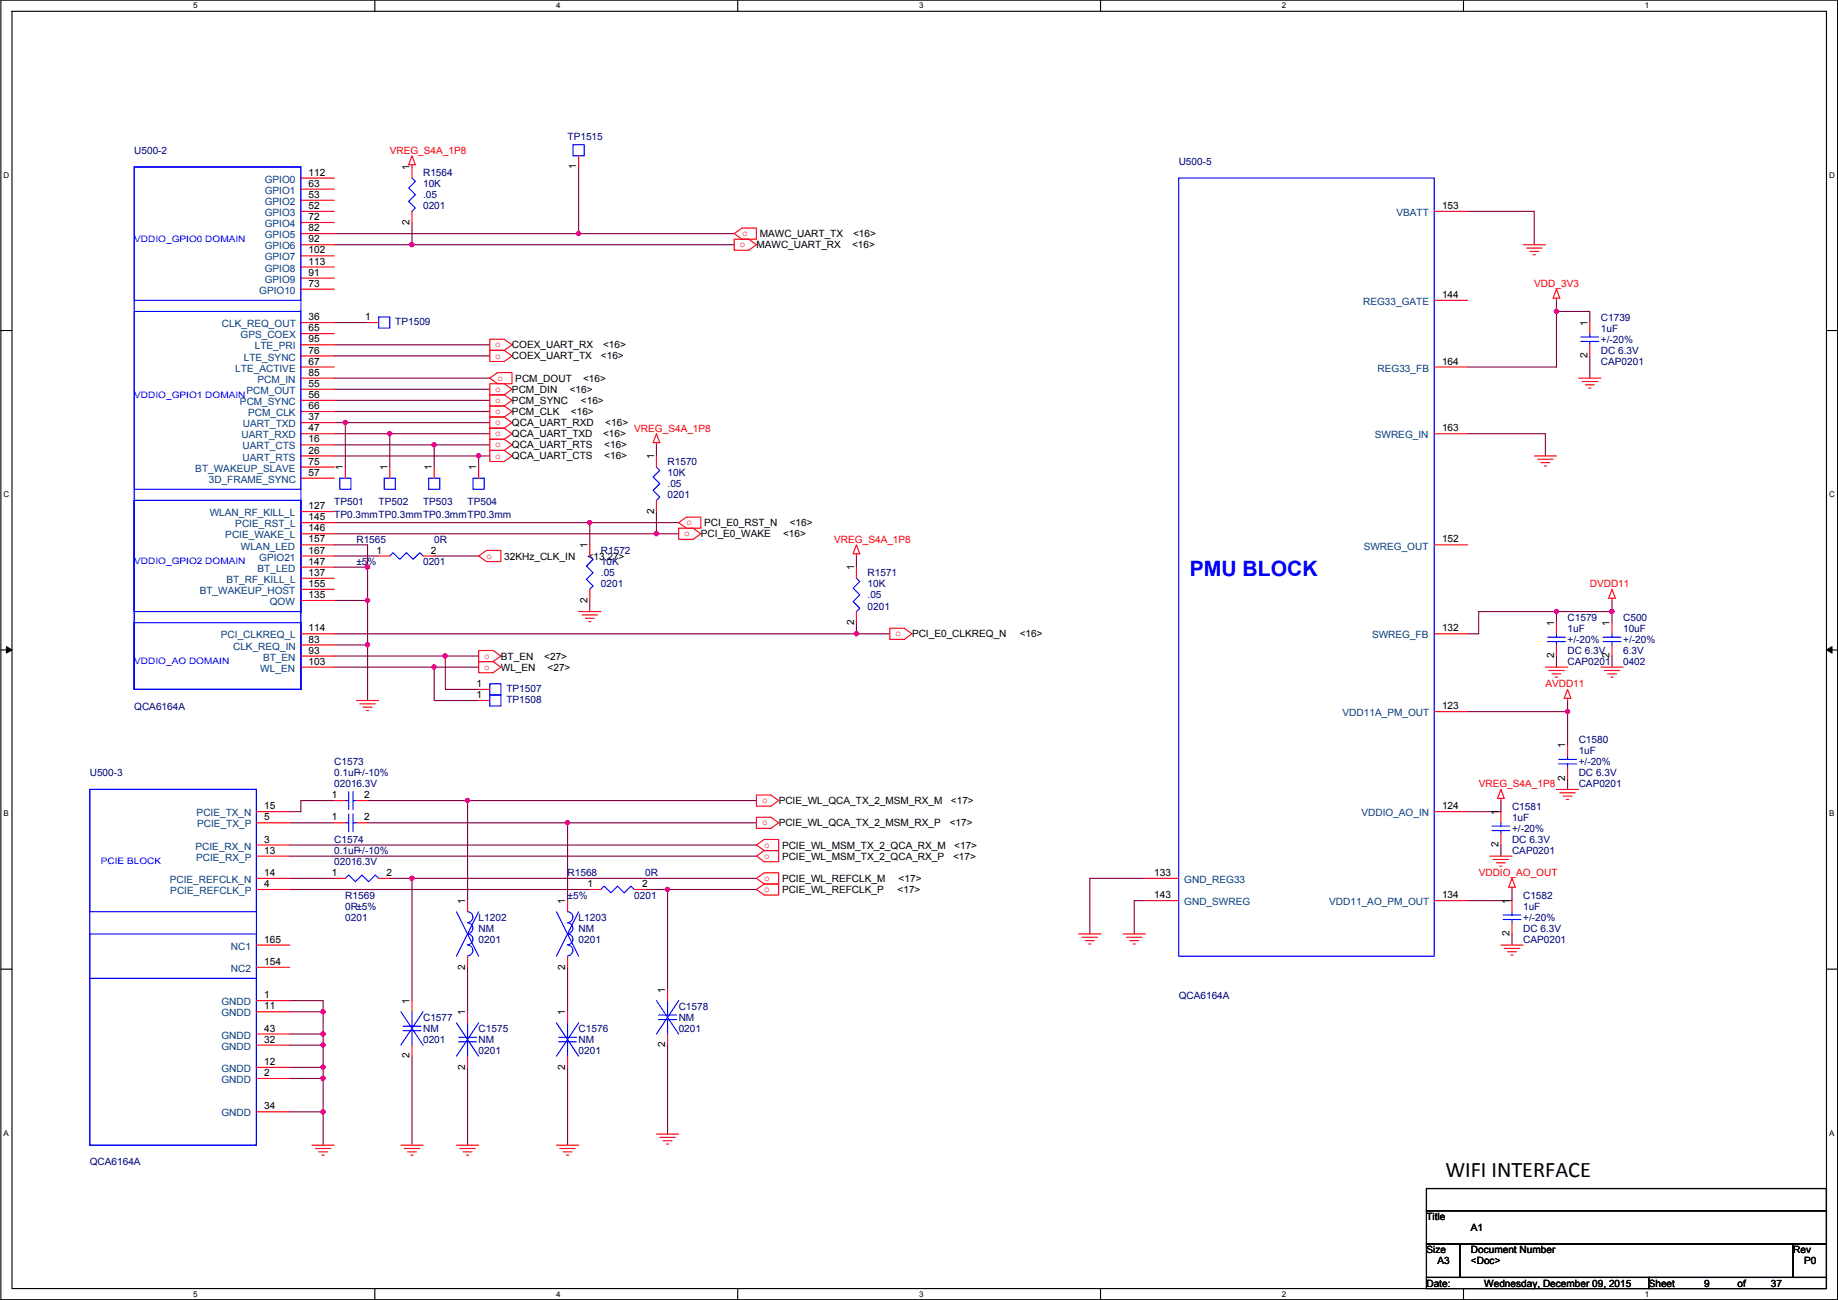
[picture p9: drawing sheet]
<svg xmlns="http://www.w3.org/2000/svg" width="420mm" height="297mm" viewBox="0 0 420 297" stroke-linecap="round" stroke-linejoin="round" font-family="sans-serif">
<path d="M.2 0h419.9v297h-419.9zM2.7 2.6h414.8v291.8h-414.8z" fill="none" stroke="#000" stroke-width=".25"/>
<g fill="#fff">
<path d="M44.2 .3h1v2h-1z"/>
<path d="M44.2 294.7h1v2h-1z"/>
</g>
<path d="M85.7 0v2.6M85.7 294.4v2.6" fill="none" stroke="#000" stroke-width=".25"/>
<g fill="#fff">
<path d="M127.1 .3h1v2h-1z"/>
<path d="M127.1 294.7h1v2h-1z"/>
</g>
<path d="M168.6 0v2.6M168.6 294.4v2.6" fill="none" stroke="#000" stroke-width=".25"/>
<g fill="#fff">
<path d="M210.1 .3h1v2h-1z"/>
<path d="M210.1 294.7h1v2h-1z"/>
</g>
<path d="M251.6 0v2.6M251.6 294.4v2.6" fill="none" stroke="#000" stroke-width=".25"/>
<g fill="#fff">
<path d="M293 .3h1v2h-1z"/>
<path d="M293 294.7h1v2h-1z"/>
</g>
<path d="M334.5 0v2.6M334.5 294.4v2.6" fill="none" stroke="#000" stroke-width=".25"/>
<g fill="#fff">
<path d="M376 .3h1v2h-1z"/>
<path d="M376 294.7h1v2h-1z"/>
<path d="M.8 39h1.3v2h-1.3z"/>
<path d="M418.2 39h1.2v2h-1.2z"/>
<path d="M.8 112h1.3v2h-1.3z"/>
<path d="M418.2 112h1.2v2h-1.2z"/>
</g>
<path d="M.2 75.5h2.5M417.5 75.5h2.6" fill="none" stroke="#000" stroke-width=".25"/>
<g fill="#fff">
<path d="M.8 185h1.2v1.9h-1.2z"/>
<path d="M418.2 185h1.1v1.9h-1.1z"/>
</g>
<path d="M.2 148.5h2.5M417.5 148.5h2.6" fill="none" stroke="#000" stroke-width=".25"/>
<path d="M1.5 147.7l1.2 .8-1.2 .7zM417.5 148.5l1.3-.8v1.5z" fill="#000"/>
<path d="M1.5 147.7l1.2 .8-1.2 .7zM417.5 148.5l1.3-.8v1.5z" fill="none" stroke="#000" stroke-width=".23"/>
<g fill="#fff">
<path d="M.8 257.9h1.2v2h-1.2z"/>
<path d="M418.2 257.9h1.1v2h-1.1z"/>
</g>
<path d="M.2 221.4h2.5M417.5 221.4h2.6" fill="none" stroke="#000" stroke-width=".25"/>
<path d="M94.2 50.8v5.1h-17.8M76.4 78.8h35.6M76.4 81.3h35.6M76.4 86.4h35.6M76.4 88.9h35.6M76.4 91.5h35.6M76.4 94h35.6M76.4 96.6h2.5M76.4 99.1h12.7M76.4 101.6h22.9M76.4 104.2h33" fill="none" stroke="#800040" stroke-width=".25"/>
<circle cx="109.4" cy="104.2" r=".49" fill="#f0f"/>
<circle cx="109.4" cy="104.2" r=".49" fill="none" stroke="#f0f" stroke-width=".25"/>
<path d="M76.4 119.4h58.4" fill="none" stroke="#800040" stroke-width=".25"/>
<circle cx="134.8" cy="119.4" r=".49" fill="#f0f"/>
<circle cx="134.8" cy="119.4" r=".49" fill="none" stroke="#f0f" stroke-width=".25"/>
<path d="M76.4 122h73.7" fill="none" stroke="#800040" stroke-width=".25"/>
<circle cx="150" cy="121.9" r=".49" fill="#f0f"/>
<circle cx="150" cy="121.9" r=".49" fill="none" stroke="#f0f" stroke-width=".25"/>
<path d="M76.4 127h10.2M76.4 124.5h7.6v5.1M76.4 129.6h7.6M84 129.6v7.6M99.3 127h10.1M76.4 152.4h22.9" fill="none" stroke="#800040" stroke-width=".25"/>
<circle cx="84" cy="137.2" r=".49" fill="#f0f"/>
<circle cx="84" cy="137.2" r=".49" fill="none" stroke="#f0f" stroke-width=".25"/>
<circle cx="84" cy="129.6" r=".49" fill="#f0f"/>
<circle cx="84" cy="129.6" r=".49" fill="none" stroke="#f0f" stroke-width=".25"/>
<path d="M76.4 137.2h7.6v10.2M66.2 188h10.2M68.8 182.9h7.6M66.2 203.2h68.6M66.2 200.7h10.2M66.2 228.6h7.7v2.6M66.2 254h7.7" fill="none" stroke="#800040" stroke-width=".25"/>
<circle cx="73.8" cy="254" r=".49" fill="#f0f"/>
<circle cx="73.8" cy="254" r=".49" fill="none" stroke="#f0f" stroke-width=".25"/>
<path d="M66.2 246.4h7.7M73.9 254v7.7" fill="none" stroke="#800040" stroke-width=".25"/>
<circle cx="73.8" cy="246.4" r=".49" fill="#f0f"/>
<circle cx="73.8" cy="246.4" r=".49" fill="none" stroke="#f0f" stroke-width=".25"/>
<path d="M66.2 238.8h7.7v5.1M66.2 243.9h7.7M73.9 243.9v10.1" fill="none" stroke="#800040" stroke-width=".25"/>
<circle cx="73.8" cy="243.9" r=".49" fill="#f0f"/>
<circle cx="73.8" cy="243.9" r=".49" fill="none" stroke="#f0f" stroke-width=".25"/>
<circle cx="73.8" cy="238.8" r=".49" fill="#f0f"/>
<circle cx="73.8" cy="238.8" r=".49" fill="none" stroke="#f0f" stroke-width=".25"/>
<path d="M66.2 236.3h7.7M66.2 231.2h7.7v5.1M73.9 236.3v2.5" fill="none" stroke="#800040" stroke-width=".25"/>
<circle cx="73.8" cy="236.2" r=".49" fill="#f0f"/>
<circle cx="73.8" cy="236.2" r=".49" fill="none" stroke="#f0f" stroke-width=".25"/>
<circle cx="73.8" cy="231.2" r=".49" fill="#f0f"/>
<circle cx="73.8" cy="231.2" r=".49" fill="none" stroke="#f0f" stroke-width=".25"/>
<g fill="none" stroke="#800040" stroke-width=".25">
<path d="M335.5 48.3h15.2v7.6M355.8 68.6v2.6M335.5 83.9h20.3M335.5 99.1h17.8v5.1M150.1 116.9v5.1h5M150.1 101.6v2.6M155.1 119.4h-20.3v5.1M134.8 137.2v2.5M195.8 127v2.6M335.5 144.8h2.5M355.8 149.9v2.5M335.5 162.6h22.8"/>
<path d="M358.3 160.1v2.5M358.3 162.6v7.6M68.8 182.9v2.6h-2.6M106.9 182.9v22.9M129.7 188v17.8M89.1 200.7h5.1M147.5 203.2h5.1M106.9 221v10.2M129.7 221v10.2M152.6 238.8v20.3M94.2 241.3v20.4"/>
</g>
<circle cx="358.3" cy="162.6" r=".49" fill="#f0f"/>
<circle cx="358.3" cy="162.6" r=".49" fill="none" stroke="#f0f" stroke-width=".25"/>
<path d="M355.8 139.7h-17.8v5.1M358.3 177.8v2.6M343.1 182.9v2.6h-7.6M343.1 193.1v2.5M261.8 200.7h-12.7v12.7M261.8 205.8h-2.5v7.6M345.6 203.2v2.6h-10.1M345.6 213.4v2.5" fill="none" stroke="#800040" stroke-width=".25"/>
<circle cx="355.8" cy="139.7" r=".49" fill="#f0f"/>
<circle cx="355.8" cy="139.7" r=".49" fill="none" stroke="#f0f" stroke-width=".25"/>
<path d="M355.8 139.7v2.6M76.4 144.8h119.4" fill="none" stroke="#800040" stroke-width=".25"/>
<circle cx="195.8" cy="144.8" r=".49" fill="#f0f"/>
<circle cx="195.8" cy="144.8" r=".49" fill="none" stroke="#f0f" stroke-width=".25"/>
<path d="M76.4 147.4h7.6v12.7M195.8 142.3v2.5h7.6" fill="none" stroke="#800040" stroke-width=".25"/>
<circle cx="84" cy="147.3" r=".49" fill="#f0f"/>
<circle cx="84" cy="147.3" r=".49" fill="none" stroke="#f0f" stroke-width=".25"/>
<path d="M101.8 149.9v7.6h7.6" fill="none" stroke="#800040" stroke-width=".25"/>
<circle cx="101.8" cy="149.9" r=".49" fill="#f0f"/>
<circle cx="101.8" cy="149.9" r=".49" fill="none" stroke="#f0f" stroke-width=".25"/>
<path d="M76.4 149.9h33M109.4 152.4h-10.1v7.7h10.1" fill="none" stroke="#800040" stroke-width=".25"/>
<circle cx="99.2" cy="152.4" r=".49" fill="#f0f"/>
<circle cx="99.2" cy="152.4" r=".49" fill="none" stroke="#f0f" stroke-width=".25"/>
<path d="M363.4 73.7v-2.5h-7.6v12.7" fill="none" stroke="#800040" stroke-width=".25"/>
<circle cx="355.8" cy="71.1" r=".49" fill="#f0f"/>
<circle cx="355.8" cy="71.1" r=".49" fill="none" stroke="#f0f" stroke-width=".25"/>
<path d="M363.4 81.3v5.1M106.9 182.9h66" fill="none" stroke="#800040" stroke-width=".25"/>
<circle cx="106.9" cy="182.9" r=".49" fill="#f0f"/>
<circle cx="106.9" cy="182.9" r=".49" fill="none" stroke="#f0f" stroke-width=".25"/>
<path d="M66.2 193.1h106.7M66.2 195.6h106.7M129.7 188h43.2M94.2 200.7v27.9" fill="none" stroke="#800040" stroke-width=".25"/>
<circle cx="94.2" cy="200.7" r=".49" fill="#f0f"/>
<circle cx="94.2" cy="200.7" r=".49" fill="none" stroke="#f0f" stroke-width=".25"/>
<path d="M94.2 200.7h78.7M152.6 203.2v22.9" fill="none" stroke="#800040" stroke-width=".25"/>
<circle cx="152.6" cy="203.2" r=".49" fill="#f0f"/>
<circle cx="152.6" cy="203.2" r=".49" fill="none" stroke="#f0f" stroke-width=".25"/>
<path d="M84 182.9h22.9M84 188h45.7M152.6 203.2h20.3" fill="none" stroke="#800040" stroke-width=".25"/>
<circle cx="129.7" cy="188" r=".49" fill="#f0f"/>
<circle cx="129.7" cy="188" r=".49" fill="none" stroke="#f0f" stroke-width=".25"/>
<path d="M76.4 53.4h55.9" fill="none" stroke="#800040" stroke-width=".25"/>
<circle cx="132.3" cy="53.4" r=".49" fill="#f0f"/>
<circle cx="132.3" cy="53.4" r=".49" fill="none" stroke="#f0f" stroke-width=".25"/>
<path d="M94.2 55.9h73.6" fill="none" stroke="#800040" stroke-width=".25"/>
<circle cx="94.2" cy="55.9" r=".49" fill="#f0f"/>
<circle cx="94.2" cy="55.9" r=".49" fill="none" stroke="#f0f" stroke-width=".25"/>
<path d="M355.8 139.7h12.7v2.6M368.5 137.2v2.5M368.5 149.9v2.5" fill="none" stroke="#800040" stroke-width=".25"/>
<circle cx="368.5" cy="139.7" r=".49" fill="#f0f"/>
<circle cx="368.5" cy="139.7" r=".49" fill="none" stroke="#f0f" stroke-width=".25"/>
<path d="M132.3 38.1v15.3h35.5M76.4 73.7h7.6M112 96.6h-33.1v10.1M106.9 243.9v17.8M129.7 243.9v17.8" fill="none" stroke="#800040" stroke-width=".25"/>
<circle cx="78.9" cy="96.5" r=".49" fill="#f0f"/>
<circle cx="78.9" cy="96.5" r=".49" fill="none" stroke="#f0f" stroke-width=".25"/>
<path d="M112 99.1h-22.9v7.6" fill="none" stroke="#800040" stroke-width=".25"/>
<circle cx="89.1" cy="99.1" r=".49" fill="#f0f"/>
<circle cx="89.1" cy="99.1" r=".49" fill="none" stroke="#f0f" stroke-width=".25"/>
<path d="M112 101.6h-12.7v5.1" fill="none" stroke="#800040" stroke-width=".25"/>
<circle cx="99.2" cy="101.6" r=".49" fill="#f0f"/>
<circle cx="99.2" cy="101.6" r=".49" fill="none" stroke="#f0f" stroke-width=".25"/>
<path d="M112 104.2h-2.6v2.5" fill="none" stroke="#800040" stroke-width=".25"/>
<g fill="none" stroke="#f00" stroke-width=".25">
<path d="M94.2 35.6l.7 2h-1.5zM94.2 37.6v3.1M132.3 35.6v2.5M68.8 40.7h7.6M68.8 43.2h7.6M68.8 48.3h7.6M68.8 45.8h7.6M68.8 58.5h7.6M68.8 55.9h7.6M68.8 53.4h7.6M68.8 50.8h7.6M94.2 48.3v2.5"/>
<path d="M167.8 53.4l1.8-1.3h3.3v2.6h-3.3zM167.8 54.7h3.3l1.8 1.2-1.8 1.3h-3.3zM327.9 48.3h7.6M348.2 55.9h5.1M348.9 56.7h3.6M349.7 57.4h2M350.5 58.2h.5M68.8 61h7.6M68.8 63.5h7.6M68.8 66.1h7.6M68.8 73.7h7.6M68.8 76.2h7.6"/>
<path d="M68.8 78.8h7.6M84 73.7h2.6M112 77.5h3.3l1.7 1.3-1.7 1.3h-3.3zM327.9 68.6h7.6M355.8 66.1l.8 2h-1.6zM355.8 68.1v.5M363.4 73.7v2.5M363.4 78.8v2.5M68.8 81.3h7.6M68.8 83.9h7.6M68.8 86.4h7.6M68.8 88.9h7.6"/>
<path d="M68.8 91.5h7.6M68.8 94h7.6M68.8 96.6h7.6M68.8 99.1h7.6M112 80.1h3.3l1.7 1.2-1.7 1.3h-3.3zM112 86.4l1.7-1.3h3.3v2.6h-3.3zM112 87.7h3.3l1.7 1.2-1.7 1.3h-3.3zM115.3 90.2l1.7 1.3-1.7 1.3M115.3 90.2h-3.3v2.6h3.3M115.3 92.8l1.7 1.2-1.7 1.3M115.3 92.8h-3.3v2.5h3.3M115.3 95.3l1.7 1.3-1.7 1.2"/>
<path d="M115.3 95.3h-3.3v2.5h3.3M115.3 97.8l1.7 1.3-1.7 1.3M115.3 97.8h-3.3v2.6h3.3M150.1 99.1l.7 2h-1.5zM327.9 99.1h7.6M327.9 83.9h7.6M360.9 86.4h5.1M361.6 87.2h3.6M362.4 87.9h2M363.2 88.7h.5M68.8 116.9h7.6M68.8 119.4h7.6"/>
<path d="M68.8 106.7h7.6M68.8 101.6h7.6M68.8 104.2h7.6M68.8 109.3h7.6M78.9 106.7v2.6M89.1 106.7v2.6M99.3 106.7v2.6M109.4 106.7v2.6M112 102.9h3.3l1.7 1.3-1.7 1.3h-3.3zM115.3 100.4l1.7 1.2-1.7 1.3M115.3 100.4h-3.3v2.5h3.3M150.1 101.1v.5"/>
<path d="M150.1 104.2v2.5M150.1 114.3v2.6M155.1 119.4l1.8-1.2h3.3v2.5h-3.3zM350.7 104.2h5.1M351.5 104.9h3.5M352.2 105.7h2.1M353 106.5h.5M68.8 122h7.6M68.8 124.5h7.6M68.8 127h7.6M68.8 129.6h7.6M68.8 132.1h7.6"/>
<path d="M68.8 134.7h7.6M68.8 137.2h7.6M86.6 127h2.5M96.7 127h2.6M109.4 127l1.8-1.2h3.3v2.5h-3.3zM132.3 139.7h5.1M134.8 124.5v2.5M134.8 134.7v2.5M155.1 120.7h3.3l1.8 1.3-1.8 1.2h-3.3zM195.8 124.5l.7 2h-1.5zM195.8 126.5v.5M195.8 129.6v2.5"/>
<path d="M195.8 139.7v2.6M327.9 124.5h7.6M368.5 134.7l.8 2h-1.6zM368.5 136.7v.5M68.8 144.8h7.6M68.8 152.4h7.6M68.8 149.9h7.6M68.8 147.4h7.6M109.4 148.6h3.3l1.8 1.3-1.8 1.3h-3.3zM109.4 151.2h3.3l1.8 1.2-1.8 1.3h-3.3zM109.4 157.5h2.6M133 140.5h3.6"/>
<path d="M133.8 141.3h2M134.6 142h.5M203.4 143.6h3.3l1.8 1.2-1.8 1.3h-3.3zM327.9 144.8h7.6M353.3 152.4h5M354 153.2h3.6M354.8 154h2M355.5 154.7h.6M355.8 142.3v2.5M355.8 147.4v2.5M358.3 157.5l.8 2.1h-1.5zM358.3 159.6v.5"/>
<path d="M366 152.4h5M366.7 153.2h3.6M367.5 154h2M368.2 154.7h.6M368.5 142.3v2.5M368.5 147.4v2.5M81.5 160.1h5.1M82.2 160.8h3.6M83 161.6h2M83.8 162.3h.5M109.4 160.1h2.6M327.9 162.6h7.6"/>
<path d="M358.3 170.2v2.6M358.3 175.3v2.5M58.6 185.5h7.6M58.6 188h7.6M58.6 193.1h7.6M58.6 195.6h7.6M76.4 188h2.5M76.4 182.9h2.5M81.5 188h2.5M81.5 182.9h2.5M172.9 181.7h3.3l1.8 1.2-1.8 1.3h-3.3zM172.9 186.7h3.3l1.8 1.3-1.8 1.3h-3.3z"/>
<path d="M172.9 195.6l1.8-1.2h3.3v2.5h-3.3zM172.9 193.1l1.8-1.3h3.3v2.6h-3.3zM327.9 185.5h7.6M340.6 195.6h5M341.3 196.4h3.6M342.1 197.1h2M342.8 197.9h.6M343.1 180.4l.8 2h-1.6zM343.1 182.4v.5M343.1 185.5v2.5M343.1 190.5v2.6M355.8 180.4h5.1"/>
<path d="M356.6 181.1h3.5M357.3 181.9h2.1M358.1 182.7h.5M58.6 200.7h7.6M58.6 203.2h7.6M58.6 215.9h7.6M76.4 200.7h2.5M86.6 200.7h2.5M106.9 205.8v2.5M106.9 218.5v2.5M129.7 205.8v2.5M129.7 218.5v2.5"/>
<path d="M134.8 203.2h2.6M145 203.2h2.5M172.9 203.2l1.8-1.2h3.3v2.5h-3.3zM172.9 200.7l1.8-1.3h3.3v2.6h-3.3zM246.6 213.4h5.1M247.3 214.2h3.6M248.1 214.9h2M248.9 215.7h.5M256.7 213.4h5.1M257.5 214.2h3.6M258.3 214.9h2M259 215.7h.5"/>
<path d="M261.8 200.7h7.6M261.8 205.8h7.6M327.9 205.8h7.6M343.1 215.9h5.1M343.9 216.7h3.5M344.6 217.5h2.1M345.4 218.2h.5M345.6 200.7l.8 2h-1.5zM345.6 202.7v.5M345.6 205.8v2.5M345.6 210.9v2.5M58.6 221h7.6"/>
<path d="M58.6 228.6h7.6M58.6 231.2h7.6M58.6 238.8h7.6M58.6 236.3h7.6M94.2 228.6v2.6M94.2 238.8v2.5M106.9 231.2v2.5M129.7 231.2v2.5M152.6 226.1v2.5M152.6 236.3v2.5M58.6 246.4h7.6M58.6 243.9h7.6"/>
<path d="M58.6 254h7.6M106.9 241.3v2.6M129.7 241.3v2.6M150.1 259.1h5M150.8 259.9h3.6M71.3 261.7h5.1M72.1 262.4h3.5M72.8 263.2h2.1M73.6 263.9h.5M91.6 261.7h5.1M92.4 262.4h3.6M93.2 263.2h2"/>
<path d="M93.9 263.9h.5M104.3 261.7h5.1M105.1 262.4h3.6M105.9 263.2h2M106.6 263.9h.5M127.2 261.7h5.1M128 262.4h3.5M128.7 263.2h2.1M129.5 263.9h.5M151.6 260.6h2M152.3 261.4h.6"/>
</g>
<path d="M326.1 271.6h91.4v5h-91.4zM326.1 276.6h91.4v7.7h-91.4zM326.1 284.3h7.6v7.6h-7.6zM326.1 291.9h50.8v2.5h-50.8zM333.7 284.3h76.2v7.6h-76.2zM376.9 291.9h40.6v2.5h-40.6zM409.9 284.3h7.6v7.6h-7.6z" fill="none" stroke="#000" stroke-width=".25"/>
<g fill="none" stroke="#00f" stroke-width=".25">
<path d="M30.7 38.1h38.1v30.5h-38.1zM30.7 38.1h38.1v119.4h-38.1zM131 33.1h2.6v2.5h-2.6zM94.2 40.7l.7 .7-1.5 1.6 1.5 1.5-1.5 1.5 1.5 1.5-.7 .8M269.4 40.7h58.5v177.8h-58.5zM30.7 71.2h38.1v40.6h-38.1zM86.6 72.4h2.5v2.6h-2.5zM361.4 77h4.1M361.4 78h4.1M363.4 76.2v.8M363.4 78v.8M30.7 114.3h38.1v43.2h-38.1z"/>
<path d="M30.7 114.3h38.1v25.4h-38.1zM77.7 109.3h2.5v2.5h-2.5zM87.8 109.3h2.6v2.5h-2.6zM98 109.3h2.5v2.5h-2.5zM108.2 109.3h2.5v2.5h-2.5zM150.1 106.7l.7 .8-1.5 1.5 1.5 1.5-1.5 1.6 1.5 1.5-.7 .7M89.1 127l.8-.7 1.5 1.5 1.5-1.5 1.5 1.5 1.6-1.5 .7 .7M134.8 127l.8 .8-1.5 1.5 1.5 1.6-1.5 1.5 1.5 1.5-.8 .8M195.8 132.1l.7 .8-1.5 1.5 1.5 1.5-1.5 1.6 1.5 1.5-.7 .7M30.7 142.3h38.1v15.2h-38.1zM112 156.3h2.5v2.5h-2.5zM112 158.8h2.5v2.5h-2.5z"/>
<path d="M353.8 145.6h4M353.8 146.6h4M355.8 144.8v.8M355.8 146.6v.8M366.5 145.6h4M366.5 146.6h4M368.5 144.8v.8M368.5 146.6v.8M356.3 173.5h4.1M356.3 174.5h4.1M358.3 172.8v.7M358.3 174.5v.8"/>
<path d="M20.5 180.4h38.1v81.3h-38.1zM20.5 180.4h38.1v27.9h-38.1zM78.9 188h.8M78.9 182.9h.8M79.7 186v4M79.7 180.9v4.1M80.7 186v4M80.7 188h.8M80.7 180.9v4.1M80.7 182.9h.8M341.1 188.8h4M341.1 189.8h4"/>
<path d="M343.1 188v.8M343.1 189.8v.7M20.5 213.4h38.1v10.2h-38.1zM78.9 200.7l.8-.8 1.5 1.6 1.6-1.6 1.5 1.6 1.5-1.6 .8 .8M104.3 208.3l5.1 10.2M106.9 208.3a1.25 1.25 0 0 1 1.2 1.3 1.25 1.25 0 0 1-1.2 1.2M106.9 210.9a1.25 1.25 0 0 1 1.2 1.2 1.25 1.25 0 0 1-1.2 1.3M106.9 213.4a1.25 1.25 0 0 1 1.2 1.3 1.25 1.25 0 0 1-1.2 1.2M106.9 215.9a1.25 1.25 0 0 1 1.2 1.3 1.25 1.25 0 0 1-1.2 1.2M109.4 208.3l-5.1 10.2M127.2 208.3l5.1 10.2M129.7 208.3a1.25 1.25 0 0 1 1.3 1.3 1.25 1.25 0 0 1-1.3 1.2"/>
<path d="M129.7 210.9a1.25 1.25 0 0 1 1.3 1.2 1.25 1.25 0 0 1-1.3 1.3M129.7 213.4a1.25 1.25 0 0 1 1.3 1.3 1.25 1.25 0 0 1-1.3 1.2M129.7 215.9a1.25 1.25 0 0 1 1.3 1.3 1.25 1.25 0 0 1-1.3 1.2M132.3 208.3l-5.1 10.2M137.4 203.2l.7-.7 1.5 1.5 1.6-1.5 1.5 1.5 1.5-1.5 .8 .7M343.6 209.1h4.1M343.6 210.1h4.1M345.6 208.3v.8M345.6 210.1v.8M20.5 223.6h38.1v38.1h-38.1zM91.6 231.2l5.1 7.6M92.1 234.5h4.1"/>
<path d="M92.1 235.5h4.1M94.2 231.2v3.3M94.2 235.5v3.3M96.7 231.2l-5.1 7.6M104.3 233.7l5.1 7.6M104.8 237h4.1M104.8 238h4.1M106.9 233.7v3.3M106.9 238v3.3M109.4 233.7l-5.1 7.6M127.2 233.7l5.1 7.6M127.7 237h4.1"/>
<path d="M127.7 238h4.1M129.7 233.7v3.3M129.7 238v3.3M132.3 233.7l-5.1 7.6M150.1 228.6l5 7.7M150.6 231.9h4M150.6 233h4M152.6 228.6v3.3M152.6 233v3.3M155.1 228.6l-5 7.7"/>
</g>
<circle cx="109.4" cy="104.2" r=".49" fill="#f0f"/>
<circle cx="109.4" cy="104.2" r=".49" fill="none" stroke="#f0f" stroke-width=".25"/>
<circle cx="134.8" cy="119.4" r=".49" fill="#f0f"/>
<circle cx="134.8" cy="119.4" r=".49" fill="none" stroke="#f0f" stroke-width=".25"/>
<circle cx="150" cy="121.9" r=".49" fill="#f0f"/>
<circle cx="150" cy="121.9" r=".49" fill="none" stroke="#f0f" stroke-width=".25"/>
<circle cx="84" cy="137.2" r=".49" fill="#f0f"/>
<circle cx="84" cy="137.2" r=".49" fill="none" stroke="#f0f" stroke-width=".25"/>
<circle cx="84" cy="129.6" r=".49" fill="#f0f"/>
<circle cx="84" cy="129.6" r=".49" fill="none" stroke="#f0f" stroke-width=".25"/>
<circle cx="73.8" cy="254" r=".49" fill="#f0f"/>
<circle cx="73.8" cy="254" r=".49" fill="none" stroke="#f0f" stroke-width=".25"/>
<circle cx="73.8" cy="246.4" r=".49" fill="#f0f"/>
<circle cx="73.8" cy="246.4" r=".49" fill="none" stroke="#f0f" stroke-width=".25"/>
<circle cx="73.8" cy="243.9" r=".49" fill="#f0f"/>
<circle cx="73.8" cy="243.9" r=".49" fill="none" stroke="#f0f" stroke-width=".25"/>
<circle cx="73.8" cy="238.8" r=".49" fill="#f0f"/>
<circle cx="73.8" cy="238.8" r=".49" fill="none" stroke="#f0f" stroke-width=".25"/>
<circle cx="73.8" cy="236.2" r=".49" fill="#f0f"/>
<circle cx="73.8" cy="236.2" r=".49" fill="none" stroke="#f0f" stroke-width=".25"/>
<circle cx="73.8" cy="231.2" r=".49" fill="#f0f"/>
<circle cx="73.8" cy="231.2" r=".49" fill="none" stroke="#f0f" stroke-width=".25"/>
<circle cx="358.3" cy="162.6" r=".49" fill="#f0f"/>
<circle cx="358.3" cy="162.6" r=".49" fill="none" stroke="#f0f" stroke-width=".25"/>
<circle cx="355.8" cy="139.7" r=".49" fill="#f0f"/>
<circle cx="355.8" cy="139.7" r=".49" fill="none" stroke="#f0f" stroke-width=".25"/>
<circle cx="195.8" cy="144.8" r=".49" fill="#f0f"/>
<circle cx="195.8" cy="144.8" r=".49" fill="none" stroke="#f0f" stroke-width=".25"/>
<circle cx="84" cy="147.3" r=".49" fill="#f0f"/>
<circle cx="84" cy="147.3" r=".49" fill="none" stroke="#f0f" stroke-width=".25"/>
<circle cx="101.8" cy="149.9" r=".49" fill="#f0f"/>
<circle cx="101.8" cy="149.9" r=".49" fill="none" stroke="#f0f" stroke-width=".25"/>
<circle cx="99.2" cy="152.4" r=".49" fill="#f0f"/>
<circle cx="99.2" cy="152.4" r=".49" fill="none" stroke="#f0f" stroke-width=".25"/>
<circle cx="355.8" cy="71.1" r=".49" fill="#f0f"/>
<circle cx="355.8" cy="71.1" r=".49" fill="none" stroke="#f0f" stroke-width=".25"/>
<circle cx="106.9" cy="182.9" r=".49" fill="#f0f"/>
<circle cx="106.9" cy="182.9" r=".49" fill="none" stroke="#f0f" stroke-width=".25"/>
<circle cx="94.2" cy="200.7" r=".49" fill="#f0f"/>
<circle cx="94.2" cy="200.7" r=".49" fill="none" stroke="#f0f" stroke-width=".25"/>
<circle cx="152.6" cy="203.2" r=".49" fill="#f0f"/>
<circle cx="152.6" cy="203.2" r=".49" fill="none" stroke="#f0f" stroke-width=".25"/>
<circle cx="129.7" cy="188" r=".49" fill="#f0f"/>
<circle cx="129.7" cy="188" r=".49" fill="none" stroke="#f0f" stroke-width=".25"/>
<circle cx="132.3" cy="53.4" r=".49" fill="#f0f"/>
<circle cx="132.3" cy="53.4" r=".49" fill="none" stroke="#f0f" stroke-width=".25"/>
<circle cx="94.2" cy="55.9" r=".49" fill="#f0f"/>
<circle cx="94.2" cy="55.9" r=".49" fill="none" stroke="#f0f" stroke-width=".25"/>
<circle cx="368.5" cy="139.7" r=".49" fill="#f0f"/>
<circle cx="368.5" cy="139.7" r=".49" fill="none" stroke="#f0f" stroke-width=".25"/>
<circle cx="78.9" cy="96.5" r=".49" fill="#f0f"/>
<circle cx="78.9" cy="96.5" r=".49" fill="none" stroke="#f0f" stroke-width=".25"/>
<circle cx="89.1" cy="99.1" r=".49" fill="#f0f"/>
<circle cx="89.1" cy="99.1" r=".49" fill="none" stroke="#f0f" stroke-width=".25"/>
<circle cx="99.2" cy="101.6" r=".49" fill="#f0f"/>
<circle cx="99.2" cy="101.6" r=".49" fill="none" stroke="#f0f" stroke-width=".25"/>
<text font-size="5.1" x="330.4" y="269">WIFI INTERFACE</text>
<text font-size="4.8" fill="#00f" x="272" y="131.5">PMU BLOCK</text>
<g font-size="2.3" fill="#000080">
<text x="30.7" y="35.1">U500-2</text>
<text x="129.7" y="32.1">TP1515</text>
<text x="96.7" y="40.2">R1564</text>
<text x="269.4" y="37.7">U500-5</text>
<text x="96.7" y="42.8">10K</text>
<text x="96.7" y="45.3">.05</text>
<text x="96.7" y="47.8">0201</text>
<text x="90.4" y="74.3">TP1509</text>
<text x="366" y="73.2">C1739</text>
<text x="366" y="75.8">1uF</text>
<text x="366" y="83.4">CAP0201</text>
<text x="366" y="80.9">DC 6.3V</text>
<text x="366" y="78.3">+/-20%</text>
<text x="152.6" y="106.3">R1570</text>
<text x="152.6" y="108.8">10K</text>
<text x="152.6" y="111.3">.05</text>
<text x="152.6" y="113.9">0201</text>
<text x="76.4" y="115.4">TP501</text>
<text x="76.4" y="118.4">TP0.3mmTP0.3mmTP0.3mmTP0.3mm</text>
<text x="86.6" y="115.4">TP502</text>
<text x="96.7" y="115.4">TP503</text>
<text x="106.9" y="115.4">TP504</text>
<text x="81.5" y="124">R1565</text>
<text x="99.3" y="124">0R</text>
<text x="81.5" y="129.1">±5%</text>
<text x="96.7" y="129.1">0201</text>
<text x="137.4" y="126.6">R1572</text>
<text x="137.4" y="129.1">10K</text>
<text x="137.4" y="131.7">.05</text>
<text x="198.3" y="131.7">R1571</text>
<text x="137.4" y="134.2">0201</text>
<text x="198.3" y="134.2">10K</text>
<text x="198.3" y="136.7">.05</text>
<text x="198.3" y="139.3">0201</text>
<text x="358.3" y="141.8">C1579</text>
<text x="371" y="141.8">C500</text>
<text x="358.3" y="144.4">1uF</text>
<text x="358.3" y="149.4">DC 6.3V</text>
<text x="358.3" y="146.9">+/-20%</text>
<text x="371" y="144.4">10uF</text>
<text x="371" y="149.4">6.3V</text>
<text x="371" y="146.9">+/-20%</text>
<text x="358.3" y="152">CAP0201</text>
<text x="371" y="152">0402</text>
<text x="115.8" y="158.1">TP1507</text>
<text x="115.8" y="160.6">TP1508</text>
<text x="30.7" y="162.1">QCA6164A</text>
<text x="360.9" y="169.8">C1580</text>
<text x="360.9" y="172.3">1uF</text>
<text x="20.5" y="177.4">U500-3</text>
<text x="76.4" y="174.8">C1573</text>
<text x="76.4" y="177.4">0.1uF+/-10%</text>
<text x="76.4" y="179.9">02016.3V</text>
<text x="360.9" y="179.9">CAP0201</text>
<text x="360.9" y="177.4">DC 6.3V</text>
<text x="360.9" y="174.8">+/-20%</text>
<text x="345.6" y="185">C1581</text>
<text x="345.6" y="187.5">1uF</text>
<text x="345.6" y="190.1">+/-20%</text>
<text x="76.4" y="192.6">C1574</text>
<text x="76.4" y="195.2">0.1uF+/-10%</text>
<text x="76.4" y="197.7">02016.3V</text>
<text x="345.6" y="195.2">CAP0201</text>
<text x="345.6" y="192.6">DC 6.3V</text>
<text x="129.7" y="200.2">R1568</text>
<text x="147.5" y="200.2">0R</text>
<text x="78.9" y="205.3">R1569</text>
<text x="78.9" y="207.9">0R±5%</text>
<text x="129.7" y="205.3">±5%</text>
<text x="145" y="205.3">0201</text>
<text x="348.2" y="205.3">C1582</text>
<text x="348.2" y="207.9">1uF</text>
<text x="78.9" y="210.4">0201</text>
<text x="109.4" y="210.4">L1202</text>
<text x="109.4" y="212.9">NM</text>
<text x="109.4" y="215.5">0201</text>
<text x="132.3" y="210.4">L1203</text>
<text x="132.3" y="212.9">NM</text>
<text x="132.3" y="215.5">0201</text>
<text x="348.2" y="215.5">CAP0201</text>
<text x="348.2" y="212.9">DC 6.3V</text>
<text x="348.2" y="210.4">+/-20%</text>
<text x="96.7" y="233.3">C1577</text>
<text x="155.1" y="230.7">C1578</text>
<text x="155.1" y="233.3">NM</text>
<text x="269.4" y="228.2">QCA6164A</text>
<text x="96.7" y="235.8">NM</text>
<text x="96.7" y="238.3">0201</text>
<text x="109.4" y="235.8">C1575</text>
<text x="109.4" y="238.3">NM</text>
<text x="132.3" y="235.8">C1576</text>
<text x="132.3" y="238.3">NM</text>
<text x="155.1" y="235.8">0201</text>
<text x="109.4" y="240.9">0201</text>
<text x="132.3" y="240.9">0201</text>
<text x="20.5" y="266.3">QCA6164A</text>
</g>
<g font-size="2.3" fill="#f00">
<text x="89.1" y="35.1">VREG_S4A_1P8</text>
<text x="169.6" y="54">o</text>
<text x="169.1" y="56.5">o</text>
<text x="350.7" y="65.6">VDD_3V3</text>
<text x="113.2" y="79.4">o</text>
<text x="113.2" y="81.9">o</text>
<text x="113.2" y="89.5">o</text>
<text x="113.7" y="87">o</text>
<text x="113.2" y="92.1">o</text>
<text x="113.2" y="94.6">o</text>
<text x="113.2" y="97.2">o</text>
<text x="113.2" y="99.7">o</text>
<text x="145" y="98.6">VREG_S4A_1P8</text>
<text x="113.2" y="102.2">o</text>
<text x="113.2" y="104.8">o</text>
<text x="156.4" y="122.6">o</text>
<text x="156.9" y="120">o</text>
<text x="190.7" y="124">VREG_S4A_1P8</text>
<text x="111.2" y="127.6">o</text>
<text x="363.4" y="134.2">DVDD11</text>
<text x="204.7" y="145.4">o</text>
<text x="110.7" y="150.5">o</text>
<text x="110.7" y="153">o</text>
<text x="353.3" y="157.1">AVDD11</text>
<text x="338" y="179.9">VREG_S4A_1P8</text>
<text x="174.2" y="183.5">o</text>
<text x="174.2" y="188.6">o</text>
<text x="174.7" y="196.2">o</text>
<text x="174.7" y="193.7">o</text>
<text x="174.7" y="203.8">o</text>
<text x="174.7" y="201.3">o</text>
<text x="338" y="200.2">VDDIO_AO_OUT</text>
</g>
<g font-size="2.3" fill="#004080">
<text x="60.5" y="41.7">GPIO0</text>
<text x="60.5" y="44.3">GPIO1</text>
<text x="60.5" y="46.8">GPIO2</text>
<text x="60.5" y="49.4">GPIO3</text>
<text x="60.5" y="51.9">GPIO4</text>
<text x="319.2" y="49.4">VBATT</text>
<text x="60.5" y="59.5">GPIO7</text>
<text x="60.5" y="57">GPIO6</text>
<text x="60.5" y="54.4">GPIO5</text>
<text x="60.5" y="62.1">GPIO8</text>
<text x="60.5" y="64.6">GPIO9</text>
<text x="59.3" y="67.1">GPIO10</text>
<text x="311.6" y="69.7">REG33_GATE</text>
<text x="50.7" y="74.8">CLK_REQ_OUT</text>
<text x="55" y="77.3">GPS_COEX</text>
<text x="55.7" y="82.4">LTE_SYNC</text>
<text x="58.2" y="79.8">LTE_PRI</text>
<text x="53.8" y="84.9">LTE_ACTIVE</text>
<text x="58.9" y="87.5">PCM_IN</text>
<text x="314.9" y="84.9">REG33_FB</text>
<text x="54.9" y="92.5">PCM_SYNC</text>
<text x="56.3" y="90">PCM_OUT</text>
<text x="56.7" y="95.1">PCM_CLK</text>
<text x="55.2" y="100.2">UART_RXD</text>
<text x="55.5" y="97.6">UART_TXD</text>
<text x="314.3" y="100.2">SWREG_IN</text>
<text x="44.7" y="107.8">BT_WAKEUP_SLAVE</text>
<text x="55.4" y="102.7">UART_CTS</text>
<text x="55.4" y="105.2">UART_RTS</text>
<text x="47.7" y="110.3">3D_FRAME_SYNC</text>
<text x="48" y="117.9">WLAN_RF_KILL_L</text>
<text x="51.5" y="123">PCIE_WAKE_L</text>
<text x="53.8" y="120.5">PCIE_RST_L</text>
<text x="55.1" y="125.6">WLAN_LED</text>
<text x="311.7" y="125.6">SWREG_OUT</text>
<text x="58.9" y="130.6">BT_LED</text>
<text x="59.3" y="128.1">GPIO21</text>
<text x="45.7" y="135.7">BT_WAKEUP_HOST</text>
<text x="51.8" y="133.2">BT_RF_KILL_L</text>
<text x="61.7" y="138.3">QOW</text>
<text x="50.5" y="145.9">PCI_CLKREQ_L</text>
<text x="53.3" y="148.4">CLK_REQ_IN</text>
<text x="313.6" y="145.9">SWREG_FB</text>
<text x="59.5" y="153.5">WL_EN</text>
<text x="60.1" y="151">BT_EN</text>
<text x="306.9" y="163.7">VDD11A_PM_OUT</text>
<text x="44.9" y="186.5">PCIE_TX_N</text>
<text x="45.1" y="189.1">PCIE_TX_P</text>
<text x="311.2" y="186.5">VDDIO_AO_IN</text>
<text x="44.7" y="194.1">PCIE_RX_N</text>
<text x="44.8" y="196.7">PCIE_RX_P</text>
<text x="38.8" y="201.8">PCIE_REFCLK_N</text>
<text x="270.7" y="201.8">GND_REG33</text>
<text x="38.9" y="204.3">PCIE_REFCLK_P</text>
<text x="270.7" y="206.8">GND_SWREG</text>
<text x="303.9" y="206.8">VDD11_AO_PM_OUT</text>
<text x="52.8" y="217">NC1</text>
<text x="52.8" y="222.1">NC2</text>
<text x="50.6" y="229.7">GNDD</text>
<text x="50.6" y="232.2">GNDD</text>
<text x="50.6" y="239.9">GNDD</text>
<text x="50.6" y="237.3">GNDD</text>
<text x="50.6" y="244.9">GNDD</text>
<text x="50.6" y="247.5">GNDD</text>
<text x="50.6" y="255.1">GNDD</text>
</g>
<g font-size="2.3">
<text x="70.6" y="40.1">112</text>
<text x="93.6" y="38.9" transform="rotate(-90 93.6 38.9)">1</text>
<text x="131.7" y="38.7" transform="rotate(-90 131.7 38.7)">1</text>
<text x="70.6" y="42.7">63</text>
<text x="70.6" y="47.8">52</text>
<text x="70.6" y="45.2">53</text>
<text x="329.6" y="47.8">153</text>
<text x="70.6" y="52.8">82</text>
<text x="70.6" y="50.3">72</text>
<text x="93.6" y="51.4" transform="rotate(-90 93.6 51.4)">2</text>
<text x="70.6" y="57.9">102</text>
<text x="70.6" y="55.4">92</text>
<text x="172.9" y="56.7">MAWC_UART_RX</text>
<text x="173.7" y="54.2">MAWC_UART_TX</text>
<text x="194.8" y="56.7">&lt;16&gt;</text>
<text x="195" y="54.2">&lt;16&gt;</text>
<text x="70.6" y="65.5">73</text>
<text x="70.6" y="60.5">113</text>
<text x="70.6" y="63">91</text>
<text x="329.6" y="68.1">144</text>
<text x="70.6" y="73.2">36</text>
<text x="70.6" y="75.7">65</text>
<text x="83.5" y="73.2">1</text>
<text x="362.9" y="74.5" transform="rotate(-90 362.9 74.5)">1</text>
<text x="70.6" y="78.2">95</text>
<text x="70.6" y="80.8">76</text>
<text x="70.6" y="83.3">67</text>
<text x="117" y="79.6">COEX_UART_RX</text>
<text x="117" y="82.1">COEX_UART_TX</text>
<text x="137.4" y="82.1">&lt;16&gt;</text>
<text x="137.9" y="79.6">&lt;16&gt;</text>
<text x="329.6" y="83.3">164</text>
<text x="362.9" y="81.8" transform="rotate(-90 362.9 81.8)">2</text>
<text x="70.6" y="85.9">85</text>
<text x="70.6" y="88.4">55</text>
<text x="117" y="89.7">PCM_DIN</text>
<text x="117.8" y="87.2">PCM_DOUT</text>
<text x="130.2" y="89.7">&lt;16&gt;</text>
<text x="133.3" y="87.2">&lt;16&gt;</text>
<text x="70.6" y="90.9">56</text>
<text x="70.6" y="93.5">66</text>
<text x="117" y="92.3">PCM_SYNC</text>
<text x="117" y="94.8">PCM_CLK</text>
<text x="130.5" y="94.8">&lt;16&gt;</text>
<text x="132.8" y="92.3">&lt;16&gt;</text>
<text x="70.6" y="101.1">16</text>
<text x="70.6" y="96">37</text>
<text x="70.6" y="98.6">47</text>
<text x="117" y="97.4">QCA_UART_RXD</text>
<text x="117" y="99.9">QCA_UART_TXD</text>
<text x="137.9" y="99.9">&lt;16&gt;</text>
<text x="138.4" y="97.4">&lt;16&gt;</text>
<text x="329.6" y="98.6">163</text>
<text x="70.6" y="103.6">26</text>
<text x="70.6" y="106.2">75</text>
<text x="78.4" y="107.5" transform="rotate(-90 78.4 107.5)">1</text>
<text x="88.6" y="107.5" transform="rotate(-90 88.6 107.5)">1</text>
<text x="98.7" y="107.5" transform="rotate(-90 98.7 107.5)">1</text>
<text x="108.9" y="107.5" transform="rotate(-90 108.9 107.5)">1</text>
<text x="117" y="102.4">QCA_UART_RTS</text>
<text x="117" y="105">QCA_UART_CTS</text>
<text x="138.1" y="102.4">&lt;16&gt;</text>
<text x="138.1" y="105">&lt;16&gt;</text>
<text x="149.5" y="104.9" transform="rotate(-90 149.5 104.9)">1</text>
<text x="70.6" y="108.7">57</text>
<text x="70.6" y="116.3">127</text>
<text x="70.6" y="118.9">145</text>
<text x="149.5" y="117.4" transform="rotate(-90 149.5 117.4)">2</text>
<text x="70.6" y="124">157</text>
<text x="70.6" y="121.4">146</text>
<text x="134.3" y="125.3" transform="rotate(-90 134.3 125.3)">1</text>
<text x="160.2" y="122.8">PCI_E0_WAKE</text>
<text x="161" y="120.2">PCI_E0_RST_N</text>
<text x="179" y="122.8">&lt;16&gt;</text>
<text x="180.5" y="120.2">&lt;16&gt;</text>
<text x="329.6" y="124">152</text>
<text x="70.6" y="126.5">167</text>
<text x="70.6" y="129">147</text>
<text x="70.6" y="131.6">137</text>
<text x="86.1" y="126.5">1</text>
<text x="98.5" y="126.5">2</text>
<text x="115.3" y="127.8">32KHz_CLK_IN</text>
<text x="134.3" y="127.8">&lt;13,27&gt;</text>
<text x="195.2" y="130.3" transform="rotate(-90 195.2 130.3)">1</text>
<text x="70.6" y="136.7">135</text>
<text x="70.6" y="134.1">155</text>
<text x="134.3" y="137.7" transform="rotate(-90 134.3 137.7)">2</text>
<text x="195.2" y="142.8" transform="rotate(-90 195.2 142.8)">2</text>
<text x="355.3" y="143" transform="rotate(-90 355.3 143)">1</text>
<text x="368" y="143" transform="rotate(-90 368 143)">1</text>
<text x="70.6" y="149.4">93</text>
<text x="70.6" y="146.8">83</text>
<text x="70.6" y="144.3">114</text>
<text x="208.5" y="145.6">PCI_E0_CLKREQ_N</text>
<text x="233.1" y="145.6">&lt;16&gt;</text>
<text x="329.6" y="144.3">132</text>
<text x="70.6" y="151.9">103</text>
<text x="114.5" y="150.7">BT_EN</text>
<text x="114.5" y="153.2">WL_EN</text>
<text x="124.4" y="150.7">&lt;27&gt;</text>
<text x="125.2" y="153.2">&lt;27&gt;</text>
<text x="355.3" y="150.4" transform="rotate(-90 355.3 150.4)">2</text>
<text x="368" y="150.4" transform="rotate(-90 368 150.4)">2</text>
<text x="108.9" y="157">1</text>
<text x="108.9" y="159.5">1</text>
<text x="329.6" y="162.1">123</text>
<text x="357.8" y="171" transform="rotate(-90 357.8 171)">1</text>
<text x="357.8" y="178.4" transform="rotate(-90 357.8 178.4)">2</text>
<text x="60.4" y="184.9">15</text>
<text x="75.9" y="182.4">1</text>
<text x="83.3" y="182.4">2</text>
<text x="178" y="183.7">PCIE_WL_QCA_TX_2_MSM_RX_M</text>
<text x="217.4" y="183.7">&lt;17&gt;</text>
<text x="329.6" y="184.9">124</text>
<text x="60.4" y="187.5">5</text>
<text x="75.9" y="187.5">1</text>
<text x="83.3" y="187.5">2</text>
<text x="178" y="188.8">PCIE_WL_QCA_TX_2_MSM_RX_P</text>
<text x="217.1" y="188.8">&lt;17&gt;</text>
<text x="342.6" y="186.2" transform="rotate(-90 342.6 186.2)">1</text>
<text x="60.4" y="192.5">3</text>
<text x="60.4" y="195.1">13</text>
<text x="178.8" y="196.4">PCIE_WL_MSM_TX_2_QCA_RX_P</text>
<text x="178.8" y="193.9">PCIE_WL_MSM_TX_2_QCA_RX_M</text>
<text x="217.9" y="196.4">&lt;17&gt;</text>
<text x="218.1" y="193.9">&lt;17&gt;</text>
<text x="342.6" y="193.6" transform="rotate(-90 342.6 193.6)">2</text>
<text x="60.4" y="200.2">14</text>
<text x="60.4" y="202.7">4</text>
<text x="75.9" y="200.2">1</text>
<text x="88.3" y="200.2">2</text>
<text x="134.3" y="202.7">1</text>
<text x="146.8" y="202.7">2</text>
<text x="178.8" y="201.5">PCIE_WL_REFCLK_M</text>
<text x="205.4" y="201.5">&lt;17&gt;</text>
<text x="263.9" y="200.2">133</text>
<text x="106.3" y="206.5" transform="rotate(-90 106.3 206.5)">1</text>
<text x="129.2" y="206.5" transform="rotate(-90 129.2 206.5)">1</text>
<text x="178.8" y="204">PCIE_WL_REFCLK_P</text>
<text x="205.2" y="204">&lt;17&gt;</text>
<text x="263.9" y="205.2">143</text>
<text x="329.6" y="205.2">134</text>
<text x="345.1" y="206.5" transform="rotate(-90 345.1 206.5)">1</text>
<text x="60.4" y="215.4">165</text>
<text x="345.1" y="213.9" transform="rotate(-90 345.1 213.9)">2</text>
<text x="60.4" y="220.5">154</text>
<text x="106.3" y="221.5" transform="rotate(-90 106.3 221.5)">2</text>
<text x="129.2" y="221.5" transform="rotate(-90 129.2 221.5)">2</text>
<text x="152.1" y="226.9" transform="rotate(-90 152.1 226.9)">1</text>
<text x="60.4" y="228.1">1</text>
<text x="60.4" y="230.6">11</text>
<text x="93.6" y="229.4" transform="rotate(-90 93.6 229.4)">1</text>
<text x="106.3" y="231.9" transform="rotate(-90 106.3 231.9)">1</text>
<text x="129.2" y="231.9" transform="rotate(-90 129.2 231.9)">1</text>
<text x="60.4" y="238.3">32</text>
<text x="60.4" y="235.7">43</text>
<text x="152.1" y="239.3" transform="rotate(-90 152.1 239.3)">2</text>
<text x="60.4" y="245.9">2</text>
<text x="60.4" y="243.3">12</text>
<text x="93.6" y="241.9" transform="rotate(-90 93.6 241.9)">2</text>
<text x="106.3" y="244.4" transform="rotate(-90 106.3 244.4)">2</text>
<text x="129.2" y="244.4" transform="rotate(-90 129.2 244.4)">2</text>
<text x="60.4" y="253.5">34</text>
<text x="326.1" y="278.7">Title</text>
<text x="336.2" y="281.3">A1</text>
<text x="326.1" y="286.3">Size</text>
<text x="336.2" y="286.3">Document Number</text>
<text x="409.9" y="286.3">Rev</text>
<text x="326.1" y="294">Date:</text>
<text x="328.6" y="288.9">A3</text>
<text x="336.2" y="288.9">&lt;Doc&gt;</text>
<text x="339.3" y="294">Wednesday, December 09, 2015</text>
<text x="376.9" y="294">Sheet</text>
<text x="389.6" y="294">9</text>
<text x="397.2" y="294">of</text>
<text x="404.8" y="294">37</text>
<text x="412.4" y="288.9">P0</text>
</g>
<g font-size="2" fill="#00f">
<text x="30.7" y="55.3">VDDIO_GPIO0 DOMAIN</text>
<text x="30.7" y="90.8">VDDIO_GPIO1 DOMAIN</text>
<text x="30.7" y="128.9">VDDIO_GPIO2 DOMAIN</text>
<text x="30.7" y="151.8">VDDIO_AO DOMAIN</text>
<text x="23.1" y="197.5">PCIE BLOCK</text>
</g>
<g font-size="1.8">
<text x="44.2" y="1.9">5</text>
<text x="127.1" y="1.9">4</text>
<text x="210.1" y="1.9">3</text>
<text x="293" y="1.9">2</text>
<text x="376" y="1.9">1</text>
<text x=".8" y="40.6">D</text>
<text x="418.2" y="40.6">D</text>
<text x=".8" y="113.6">C</text>
<text x="418.2" y="113.6">C</text>
<text x=".8" y="186.6">B</text>
<text x="418.2" y="186.6">B</text>
<text x=".8" y="259.5">A</text>
<text x="418.2" y="259.5">A</text>
<text x="44.2" y="296.3">5</text>
<text x="127.1" y="296.3">4</text>
<text x="210.1" y="296.3">3</text>
<text x="293" y="296.3">2</text>
<text x="376" y="296.3">1</text>
</g>
</svg>
